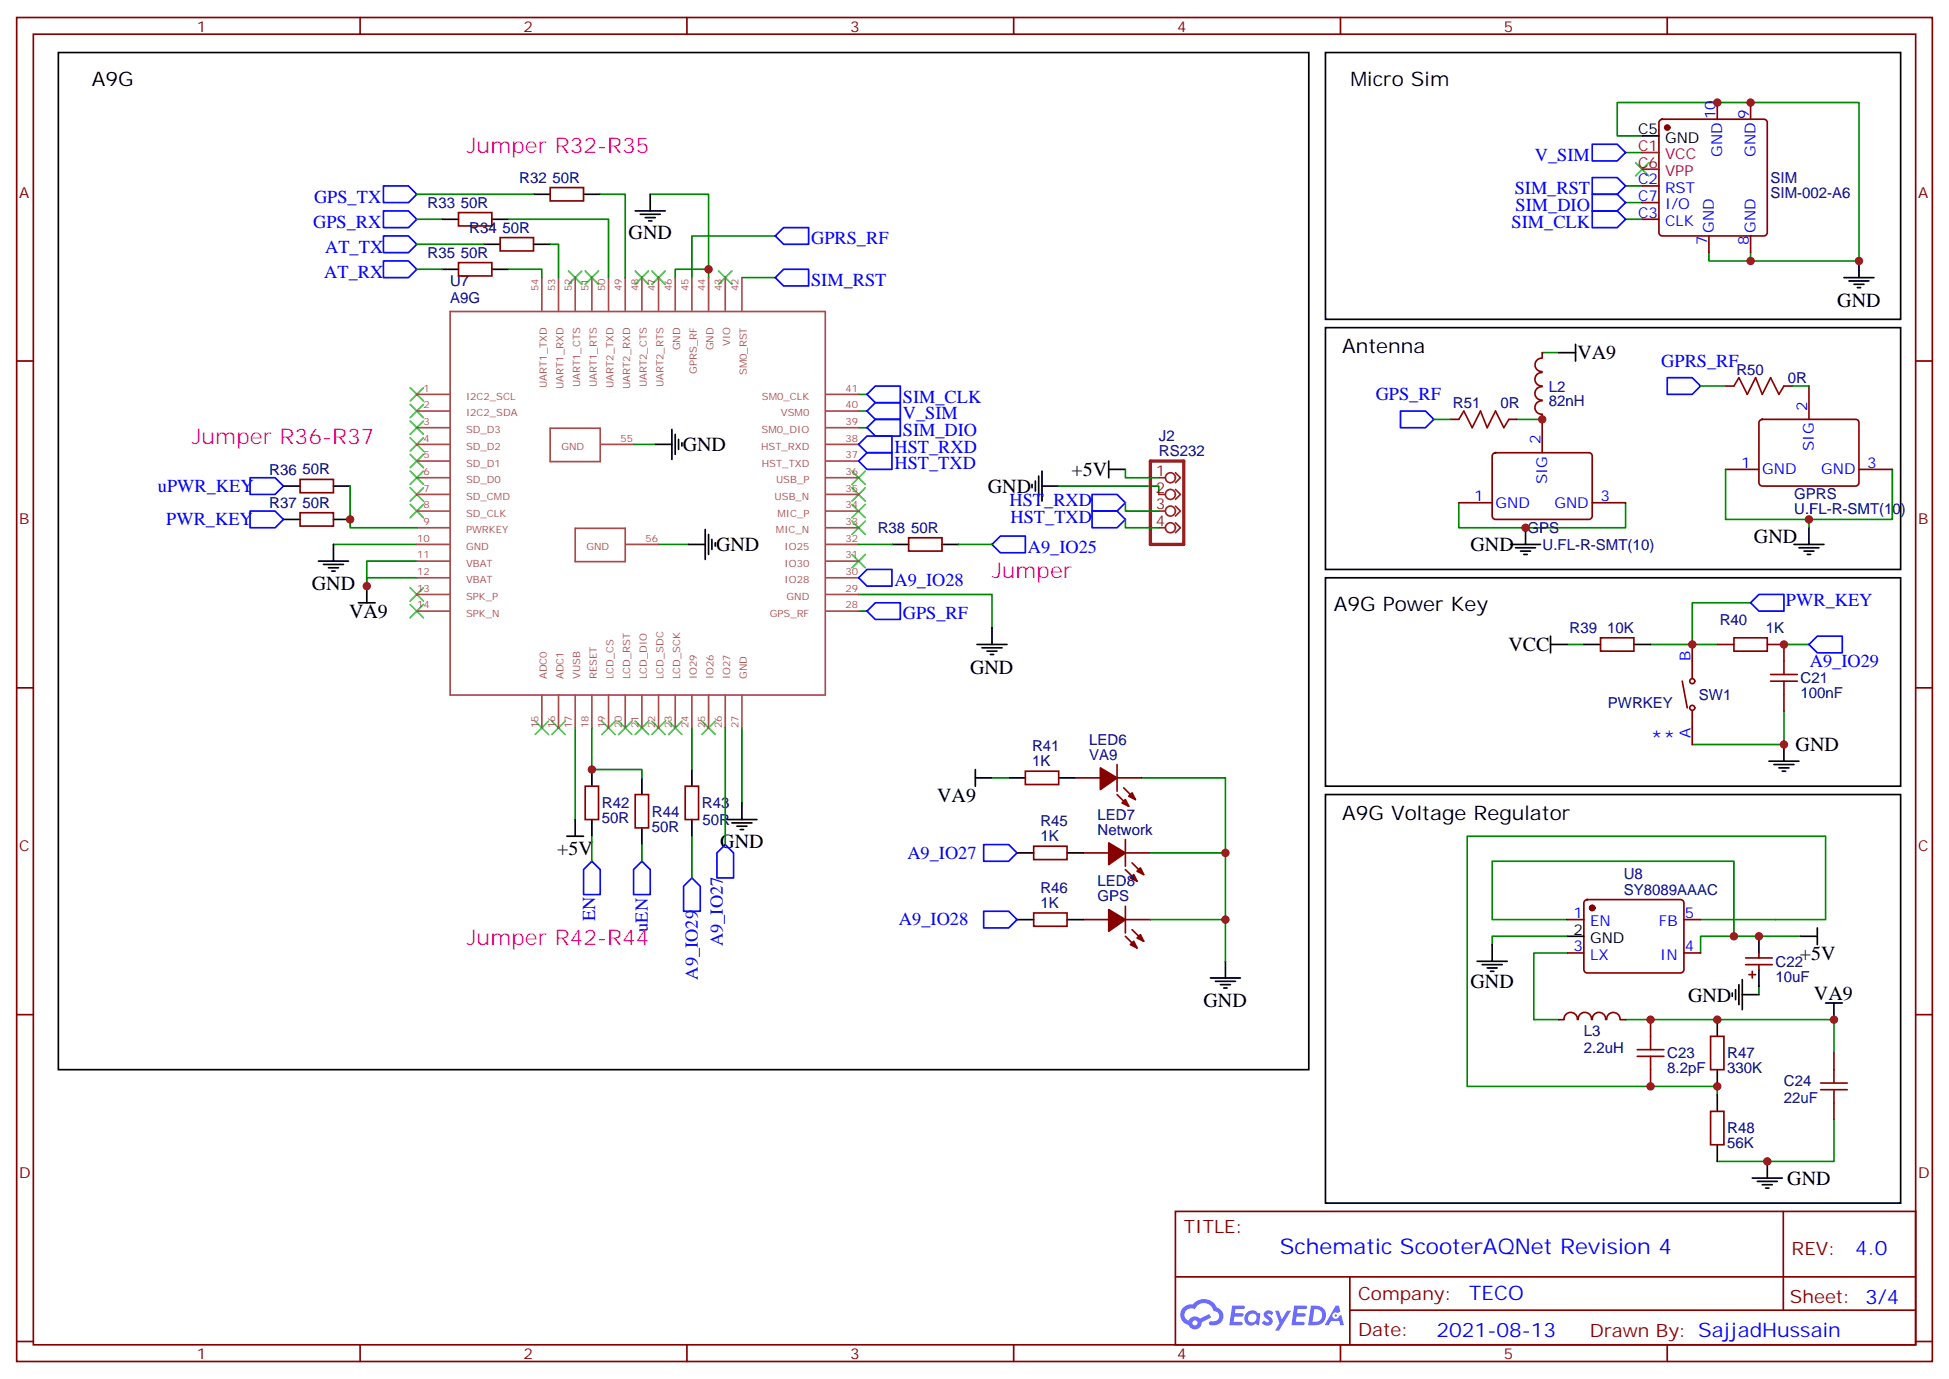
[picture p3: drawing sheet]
<svg xmlns="http://www.w3.org/2000/svg" width="412mm" height="292mm" viewBox="0 0 412 292" stroke-linecap="round" stroke-linejoin="round" font-family="sans-serif">
<g fill="none" stroke="#870000" stroke-width=".35">
<path d="M3.5 3.7h405.4v284.3h-405.4zM7.1 7.2h398.2v277.3h-398.2zM76.2 3.7v3.5M145.3 3.7v3.5M214.5 3.7v3.5M283.6 3.7v3.5M352.8 3.7v3.5M3.5 76.4h3.6M405.3 76.4h3.6M3.5 145.5h3.6M405.3 145.5h3.6M3.5 214.7h3.6"/>
<path d="M405.3 214.7h3.6M248.7 256.3h156.6v28.2h-156.6zM377.3 256.3v20.9M248.7 270.1h156.5M285.6 277.2h119.6M285.6 270.1v14.2M3.5 283.8h3.6M76.2 284.5v3.5M145.3 284.5v3.5M214.5 284.5v3.5M283.6 284.5v3.5M352.8 284.5v3.5"/>
<path d="M405.3 283.8h3.6"/>
</g>
<g fill="#5487ff">
<path d="M267.7 277.5a1.22 1.22 0 0 1 1.7 .2l-.4 .6a.47 .47 0 0 0-.3-.4 .47 .47 0 0 0-.5 .2v.1a1.55 1.55 0 0 1 1.1 1.5 1.34 1.34 0 0 1-2.3 .2l.5-.6 .7 .5a.29 .29 0 0 0 .3-.3 .29 .29 0 0 0-.2-.3 1.04 1.04 0 0 1-.6-1.7z"/>
<path d="M260.7 276.2h2.1a.43 .43 0 0 1 .5 .1 .43 .43 0 0 1 .1 .5l-.3 .2h-1.7l-.1 .8h1.5a.37 .37 0 0 1 .3 .4 .37 .37 0 0 1-.3 .4h-1.6l-.2 1.1h1.3a.43 .43 0 0 1 .5 0 .43 .43 0 0 1 .1 .5l-.3 .2h-2.5z"/>
<path d="M273.8 276.2h2.2a.43 .43 0 0 1 .4 .1 .43 .43 0 0 1 .1 .5l-.3 .2h-1.6l-.2 .8h1.6a.37 .37 0 0 1 .3 .4 .37 .37 0 0 1-.4 .4l-1.6-.1-.1 1.1h1.3a.43 .43 0 0 1 .4 .1 .43 .43 0 0 1 .1 .5l-.3 .2h-2.4z"/>
<path d="M282.6 276.2h.7l.3 1.3-.6 .3a.69 .69 0 0 0-1 .3 .69 .69 0 0 0 .4 .9 .69 .69 0 0 0 .9-.6l.5-.2 .6 2.2h-.8l-.2-.9h-1.8l-.5 .9h-.8z"/>
<path d="M269.8 277.3h.8l.6 1.8 1.1-1.8h.9l-2.6 4.2h-.8l.9-1.5z"/>
<path d="M277.4 276.2l-.6 4.2h1.3a2.11 2.11 0 0 0 2.5-2.1 2.11 2.11 0 0 0-2.5-2.1zM278.1 277a1.39 1.39 0 0 1 1.7 1.4 1.39 1.39 0 0 1-1.8 1.2h-.3z"/>
<path d="M263.7 277.8a1.47 1.47 0 0 0-.1 2.1 1.47 1.47 0 0 0 2.1 .1l.7 .4 .3-2.3-.2-.3h-.4a1.49 1.49 0 0 0-2.4 0zM264.4 278.2a.92 .92 0 0 1 1.5 .5 .92 .92 0 0 1-1.3 1.1 .9 .9 0 0 1-.2-1.6z"/>
<path d="M250.4 276.6a2.18 2.18 0 0 0 1.1 3.7 1.44 1.44 0 0 0 1.6 .9 1.44 1.44 0 0 0 1.2-1.4l2-1.1-.5-.7-1.9 1a1.47 1.47 0 0 0-2.4 .4 1.39 1.39 0 0 1-.7-1.9 1.39 1.39 0 0 1 2-.5 2.08 2.08 0 0 1 2.2-1.3 2.08 2.08 0 0 1 1.8 1.7 1.07 1.07 0 0 1 1.2 1 1.07 1.07 0 0 1-1 1.1h-.7a.43 .43 0 0 0-.5 .4 .43 .43 0 0 0 .4 .5 2 2 0 0 0 2.4-1 2 2 0 0 0-.7-2.6l-.4-.2a2.98 2.98 0 0 0-5.1-.6l-1.1 .1zM252.3 279.9a.55 .55 0 0 1 1.1 0 .55 .55 0 0 1-1.1 0z"/>
<circle cx="282.6" cy="278.3" r=".26"/>
</g>
<g fill="none" stroke="#008700" stroke-width=".35">
<path d="M344 39.3h3.5M344 32.3h3.5M347.5 28.8h-5.3v-7.1h51.1v33.5h-31.7v-1.8M88.2 46.4h5.3M88.2 41.1h24.7M88.2 51.7h14.1M88.2 57h5.3M107.6 46.4h21.2v12.3M107.6 57h7.1v1.7M116.4 51.7h1.8v7M127 41.1h5.3v17.6M137.6 41.1h12.3v17.6"/>
<path d="M149.9 57h-7v1.7M157 58.7h7M164 49.9h-17.6v8.8M344 46.4h3.5M344 42.9h3.5M370.4 53.4v1.8M326.3 74.6h3.5M134.1 94h4.5M181.7 90.5h1.7M181.7 87h1.7M181.7 83.4h1.7M238.1 99.3v1.8h7.1"/>
<path d="M303.4 88.7h3.5M321 88.7h5.3M359.8 81.7h5.3M365.1 99.3v10.6h17.7v1.8M379.2 81.7h3.6M400.4 99.3v10.6h-17.6M70.6 115.2h17.6M74.1 102.8v8.9h14.1M88.2 118.7h-10.6v5.3v-1.8h10.6M139.3 115.2h6.4M181.7 115.2h7M202.8 115.2h7.1"/>
<path d="M224 102.8h21.2v1.8M238.1 106.4v1.7h7.1M238.1 109.9v1.8h7.1M308.7 106.4v5.3h35.3v-5.3M181.7 125.8h28.2v7M181.7 129.3h1.7M331.6 136.3h3.5M349.2 136.3h14.2M370.4 127.5h-12.3v8.8M377.5 136.3h5.3M121.7 154v19.4M125.2 154v8.8h10.6v1.8"/>
<path d="M146.4 154v8.8M153.5 154v24.7M157 154v15.9M377.5 150.5v7h-19.4M125.2 176.9v5.3M135.8 178.7v3.5M146.4 176.9v8.8M209.9 164.6h3.5M241.7 164.6h17.6v38.8M243.4 194.6h15.9M243.4 180.4h15.9M331.6 198.1h-15.9v1.7"/>
<path d="M331.6 194.6h-15.9v-12.4h51.2v15.9M359.8 194.6h26.5v-17.7h-75.9v52.9h53v1.8M381 198.1h-21.2v3.5M331.6 201.6h-7v14.1h5.2M344 215.7h44.1v7.1M372.2 208.7v1.7M388.1 236.9v8.8h-24.7"/>
</g>
<g fill="none" stroke="#870000" stroke-width=".35">
<path d="M116.4 39.7h7.1v2.8h-7.1zM347.5 39.3h3.5M351.2 25.4l.5-.2h21.5a.71 .71 0 0 1 .7 .7v23.3a.76 .76 0 0 1-.7 .7h-21.5a.76 .76 0 0 1-.7-.7v-23.3zM363.4 21.7v3.5M370.4 21.7v3.5M97 45h7.1v2.8h-7.1zM97 55.6h7.1v2.8h-7.1zM105.8 50.3h7.1v2.8h-7.1zM347.5 42.9h3.5M347.5 46.4h3.5M361.6 49.9v3.5M370.4 49.9v3.5"/>
<path d="M326.3 78.8a1.41 1.41 0 0 0-1.5 1.4 1.41 1.41 0 0 0 1.5 1.4M326.3 75.8a1.41 1.41 0 0 0-1.5 1.4 1.41 1.41 0 0 0 1.5 1.4M326.3 74.6v1.1M306.9 88.7h1.8M316 96l.4-.2h19.8a.71 .71 0 0 1 .7 .7v12.7a.76 .76 0 0 1-.7 .7h-19.8a.76 .76 0 0 1-.7-.7v-12.7zM319.3 88.7h1.7M326.3 81.8a1.41 1.41 0 0 0-1.5 1.4 1.41 1.41 0 0 0 1.5 1.4M326.3 84.8a1.41 1.41 0 0 0-1.5 1.4 1.41 1.41 0 0 0 1.5 1.4M326.3 87.7v8.1M365.1 99.3h7.1M365.1 81.7h1.8M372.4 88.9l.5-.2h19.7a.71 .71 0 0 1 .7 .7v12.7a.76 .76 0 0 1-.7 .7h-19.7a.76 .76 0 0 1-.7-.7v-12.7z"/>
<path d="M377.5 81.7h1.7M382.8 81.7v7M393.3 99.3h7.1M63.5 101.4h7.1v2.8h-7.1zM63.5 108.5h7.1v2.8h-7.1zM192.3 113.8h7v2.8h-7zM308.7 106.4h7M336.9 106.4h7.1M338.7 134.9h7v2.9h-7zM358.1 136.3v7.1M363.4 136.3h3.5M373.9 136.3h3.6v3.6"/>
<path d="M356 144.1l1 5.7M358.1 150.5v7M377.5 146.9v3.6M123.8 166.3h2.8v7.1h-2.8zM134.4 168.1h2.8v7.1h-2.8zM145 166.3h2.8v7.1h-2.8zM217 163.2h7v2.8h-7zM218.7 179h7.1v2.9h-7.1zM227.5 164.6h5.3M236.4 164.6h5.3M236.4 168.1l2.4 2.5M236.4 161.7v5.7"/>
<path d="M237.8 166.7l2.4 2.5M238.1 177.6v5.7M218.7 193.1h7.1v2.9h-7.1zM229.3 194.6h5.3M229.3 180.4h5.3M238.1 194.6h5.3M238.1 180.4h5.3M238.1 184l2.5 2.4M238.1 191.7v5.7M238.1 198.1l2.5 2.5M239.5 182.6l2.5 2.4M239.5 196.7l2.5 2.4"/>
<path d="M331.6 194.6h3.5M335.4 190.5l.4-.2h19.8a.71 .71 0 0 1 .7 .7v14.1a.76 .76 0 0 1-.7 .7h-19.8a.76 .76 0 0 1-.7-.7v-14.1zM356.3 194.6h3.5M329.8 215.7h1.1M330.9 215.7a1.41 1.41 0 0 1 1.5-1.5 1.41 1.41 0 0 1 1.4 1.5M331.6 201.6h3.5M333.9 215.7a1.41 1.41 0 0 1 1.4-1.5 1.41 1.41 0 0 1 1.4 1.5M336.9 215.7a1.41 1.41 0 0 1 1.4-1.5 1.41 1.41 0 0 1 1.4 1.5M340 215.7a1.41 1.41 0 0 1 1.4-1.5 1.41 1.41 0 0 1 1.4 1.5M342.9 215.7h1.1M349.2 215.7v3.6M356.3 201.6h3.5"/>
<path d="M361.9 219.3h2.9v7h-2.9zM369.4 204.1h5.6M369.4 202.7h5.6M370.1 206.2h1.4M370.8 205.5v1.4M372.2 201.6v1.1M372.2 204.1v1M349.2 226.3v3.5M361.9 235.1h2.9v7.1h-2.9zM388.1 222.8v3.5M388.1 233.4v3.5"/>
<circle cx="358.1" cy="144.1" r=".53"/>
<circle cx="358.1" cy="149.8" r=".53"/>
</g>
<g fill="none" stroke="#a10000" stroke-width=".35">
<path d="M308.7 88.7l1-1.7 1.8 3.5 1.8-3.5 1.4 3.5 1.7-3.5 1.8 3.5 1.1-1.8M366.9 81.7l1-1.8 1.8 3.5 1.8-3.5 1.4 3.5 1.7-3.5 1.8 3.5 1.1-1.7M366.9 134.9h7v2.9h-7zM377.5 139.9v2.8M374.6 144.1h5.7M374.6 142.7h5.7M377.5 144.1v2.8M349.2 219.3v2.8M346.4 222.1h5.7M346.4 223.5h5.7M349.2 223.5v2.8M385.2 230.5h5.7"/>
<path d="M385.2 229.1h5.7M388.1 226.3v2.8M388.1 230.5v2.9"/>
</g>
<g fill="none" stroke="#000" stroke-width=".35">
<path d="M12.3 11.1h264.6v215.2h-264.6zM280.5 11.1h121.7v56.5h-121.7zM347.5 28.8h3.5M93.5 46.4h3.5M93.5 57h3.5M102.3 51.7h3.5M104.1 46.4h3.5M104.1 57h3.5M112.9 41.1h3.5M112.9 51.7h3.5M123.5 41.1h3.5M134.4 44.6h6.4"/>
<path d="M135.5 45.3h4.2M136.5 46h2.1M137.2 46.7h.7M137.6 41.1v3.5M390.2 58.7h6.3M391.2 59.4h4.3M393.3 55.2v3.5M280.5 69.3h121.7v51.2h-121.7zM329.8 74.6h3.6M333.4 72.8v3.6M392.3 60.1h2.1M393 60.9h.7"/>
<path d="M138.6 94h3.6M142.2 90.8v6.4M142.9 91.9v4.2M143.6 93v2.1M144.3 93.7v.7M220.5 99.7v6.3M234.6 99.3h3.5M234.6 97.5v3.6M60 102.8h3.5M60 109.9h3.5M67.4 118.7h6.3M68.4 119.4h4.3"/>
<path d="M70.6 115.2v3.5M70.6 102.8h3.5M70.6 109.9h3.5M145.7 115.2h3.5M149.2 112v6.4M149.9 113.1v4.2M150.6 114.1v2.1M151.3 114.8v.7M188.7 115.2h3.6M199.3 115.2h3.5M218.4 102.5v.7M219.1 101.8v2.1"/>
<path d="M219.8 100.7v4.3M220.5 102.8h3.5M319.6 115.2h6.4M320.7 115.9h4.2M321.7 116.6h2.1M322.4 117.3h.7M322.8 111.7v3.5M379.6 115.2h6.3M380.6 115.9h4.3M381.7 116.6h2.1M382.4 117.3h.7M382.8 111.7v3.5"/>
<path d="M69.5 120.1h2.1M70.2 120.8h.7M75.8 127.5h3.6M77.6 124v3.5M206.7 136.3h6.4M207.8 137.1h4.2M208.8 137.8h2.2M209.5 138.5h.8M209.9 132.8v3.5M280.5 122.2h121.7v44.1h-121.7zM328.1 136.3h3.5M328.1 134.6v3.5"/>
<path d="M335.1 136.3h3.6M345.7 136.3h3.5M377.5 157.5v3.5M119.9 176.9h3.6M121.7 173.4v3.5M125.2 162.8v3.5M125.2 173.4v3.5M135.8 164.6v3.5M135.8 175.2v3.5M146.4 162.8v3.5M146.4 173.4v3.5M153.8 173.4h6.4"/>
<path d="M154.9 174.1h4.2M155.9 174.8h2.1M156.6 175.5h.7M157 169.9v3.5M206.4 164.6h3.5M206.4 162.8v3.5M213.4 164.6h3.6M224 164.6h3.5M280.5 168.1h121.7v86.4h-121.7zM374.3 161h6.3M375.4 161.7h4.2M376.4 162.5h2.1"/>
<path d="M377.1 163.2h.7M215.2 180.4h3.5M215.2 194.6h3.5M225.8 180.4h3.5M225.8 194.6h3.5M315.7 199.8v3.6M331.6 198.1h3.5M372.2 198.1v3.5M381 198.1h3.5M384.5 196.3v3.5M256.1 206.9h6.4M257.2 207.6h4.2"/>
<path d="M258.2 208.3h2.1M258.9 209h.7M259.3 203.4v3.5M312.6 203.4h6.3M313.6 204.1h4.3M314.7 204.8h2.1M315.4 205.5h.7M363.4 215.7v3.6M366.5 210.1v.7M367.2 209.4v2.1M367.9 208.3v4.2M368.7 210.4h3.5"/>
<path d="M368.7 207.3v6.3M372.2 205.1v3.6M386.3 212.2h3.5M388.1 212.2v3.5M363.4 226.3v3.5M363.4 231.6v3.5M363.4 242.2v3.5M370.8 249.2h6.3M371.8 249.9h4.3M372.9 250.6h2.1M373.6 251.4h.7M373.9 245.7v3.5"/>
</g>
<g fill="none" stroke="#00f" stroke-width=".35">
<path d="M81.1 39.3h5.3l1.8 1.8-1.8 1.8h-5.3zM336.9 37.6h5.3l1.8 1.7-1.8 1.8h-5.3zM336.9 30.5h5.3l1.8 1.8-1.8 1.7h-5.3zM81.1 44.6h5.3l1.8 1.8-1.8 1.8h-5.3zM81.1 55.2h5.3l1.8 1.8-1.8 1.7h-5.3zM81.1 49.9h5.3l1.8 1.8-1.8 1.7h-5.3zM165.8 48.2h5.3v3.5h-5.3l-1.8-1.8zM165.8 57h5.3v3.5h-5.3l-1.8-1.8zM336.9 44.6h5.3l1.8 1.8-1.8 1.8h-5.3zM336.9 41.1h5.3l1.8 1.8-1.8 1.7h-5.3zM352.8 79.9h5.3l1.7 1.8-1.7 1.7h-5.3zM183.4 92.3h5.3v3.5h-5.3l-1.7-1.8z"/>
<path d="M183.4 95.8h5.3v3.5h-5.3l-1.7-1.8zM185.2 88.7h5.3v3.6h-5.3l-1.8-1.8zM185.2 85.2h5.3v3.5h-5.3l-1.8-1.7zM185.2 81.7h5.3v3.5h-5.3l-1.8-1.8zM296.3 87h5.3l1.8 1.7-1.8 1.8h-5.3zM52.9 101.1h5.3l1.8 1.7-1.8 1.8h-5.3zM52.9 108.1h5.3l1.8 1.8-1.8 1.8h-5.3zM211.7 113.4h5.3v3.5h-5.3l-1.8-1.7zM231.1 104.6h5.3l1.7 1.8-1.7 1.7h-5.3zM231.1 108.1h5.3l1.7 1.8-1.7 1.8h-5.3zM183.4 120.5h5.3v3.5h-5.3l-1.7-1.8zM185.2 127.5h5.3v3.6h-5.3l-1.8-1.8z"/>
<path d="M370.4 127.5l1.8-1.7h5.3v3.5h-5.3zM384.5 134.6h5.3v3.5h-5.3l-1.7-1.8zM208.1 178.7h5.3l1.8 1.7-1.8 1.8h-5.3zM123.5 184l1.7-1.8 1.8 1.8v5.3h-3.5zM134.1 184l1.7-1.8 1.8 1.8v5.3h-3.5zM144.6 187.5l1.8-1.8 1.8 1.8v5.3h-3.6zM151.7 180.4l1.8-1.7 1.7 1.7v5.3h-3.5zM208.1 192.8h5.3l1.8 1.8-1.8 1.7h-5.3z"/>
</g>
<g fill="none" stroke="#3c3" stroke-width=".35">
<path d="M346.1 34.4l2.8 2.8M348.9 34.4l-2.8 2.8M120.3 57.3l2.8 2.8M123.1 57.3l-2.8 2.8M123.8 57.3l2.8 2.8M126.6 57.3l-2.8 2.8M134.4 57.3l2.8 2.8M137.2 57.3l-2.8 2.8M137.9 57.3l2.9 2.8M140.8 57.3l-2.9 2.8M152 57.3l2.9 2.8M154.9 57.3l-2.9 2.8"/>
<path d="M86.8 96.1l2.8 2.9M86.8 99.7l2.8 2.8M86.8 92.6l2.8 2.8M86.8 89.1l2.8 2.8M86.8 85.5l2.8 2.9M86.8 82l2.8 2.8M89.6 96.1l-2.8 2.9M89.6 99.7l-2.8 2.8M89.6 92.6l-2.8 2.8M89.6 89.1l-2.8 2.8M89.6 85.5l-2.8 2.9M89.6 82l-2.8 2.8"/>
<path d="M180.3 99.7l2.8 2.8M183.1 99.7l-2.8 2.8M86.8 106.7l2.8 2.8M86.8 103.2l2.8 2.8M89.6 106.7l-2.8 2.8M89.6 103.2l-2.8 2.8M180.3 103.2l2.8 2.8M180.3 106.7l2.8 2.8M180.3 110.2l2.8 2.9M180.3 117.3l2.8 2.8M183.1 103.2l-2.8 2.8M183.1 106.7l-2.8 2.8"/>
<path d="M183.1 110.2l-2.8 2.9M183.1 117.3l-2.8 2.8M86.8 127.9l2.8 2.8M86.8 124.4l2.8 2.8M89.6 127.9l-2.8 2.8M89.6 124.4l-2.8 2.8M113.2 152.6l2.9 2.8M116.1 152.6l-2.9 2.8M116.8 152.6l2.8 2.8M119.6 152.6l-2.8 2.8M127.4 152.6l2.8 2.8M130.2 152.6l-2.8 2.8"/>
<path d="M130.9 152.6l2.8 2.8M133.7 152.6l-2.8 2.8M134.4 152.6l2.8 2.8M137.2 152.6l-2.8 2.8M137.9 152.6l2.9 2.8M140.8 152.6l-2.9 2.8M141.5 152.6l2.8 2.8M144.3 152.6l-2.8 2.8M148.5 152.6l2.8 2.8M151.3 152.6l-2.8 2.8"/>
</g>
<g fill="#870000" stroke="#870000" stroke-width=".35">
<path d="M240.6 184.3l.7-.7 .7 1.4z"/>
<path d="M239.9 185l.7 1.4-1.4-.7z"/>
<path d="M234.6 178.3l3.5 2.1-3.5 2.5z"/>
<path d="M238.8 168.5l.7-.8 .7 1.5z"/>
<path d="M237.4 169.9l.7-.7 .7 1.4z"/>
<path d="M232.8 162.5l3.6 2.1-3.6 2.4z"/>
<path d="M240.6 198.4l.7-.7 .7 1.4z"/>
<path d="M239.2 199.8l.7-.7 .7 1.5z"/>
<path d="M234.6 192.4l3.5 2.2-3.5 2.4z"/>
<circle cx="336.9" cy="192.1" r=".53"/>
<circle cx="352.8" cy="27" r=".53"/>
</g>
<path d="M347.5 32.3h3.5M347.5 35.8h3.5" fill="none" stroke="#f00" stroke-width=".35"/>
<g fill="none" stroke="#a64a4a" stroke-width=".35">
<path d="M114.7 58.7v7M118.2 58.7v7M121.7 58.7v7M125.2 58.7v7M128.8 58.7v7M132.3 58.7v7M135.8 58.7v7M139.3 58.7v7M142.9 58.7v7M146.4 58.7v7M149.9 58.7v7M153.5 58.7v7"/>
<path d="M157 58.7v7M95.2 65.9h79.4v81.1h-79.4zM88.2 94h6.9M88.2 97.5h6.9M88.2 83.4h6.9M88.2 87h6.9M88.2 90.5h6.9M116.4 90.6h10.6v7.1h-10.6zM127.1 94h7M174.7 94h7M174.7 97.5h7M174.7 83.4h7"/>
<path d="M174.7 87h7M174.7 90.5h7M88.2 115.2h6.9M88.2 118.7h6.9M88.2 111.7h6.9M88.2 108.1h6.9M88.2 104.6h6.9M88.2 101.1h6.9M121.7 111.8h10.6v7h-10.6zM132.4 115.2h6.9M174.7 115.2h7M174.7 118.7h7"/>
<path d="M174.7 111.7h7M174.7 108.1h7M174.7 104.6h7M174.7 101.1h7M88.2 125.8h6.9M88.2 129.3h6.9M88.2 122.2h6.9M174.7 125.8h7M174.7 129.3h7M174.7 122.2h7M114.7 147v7M118.2 147v7"/>
<path d="M121.7 147v7M125.2 147v7M128.8 147v7M132.3 147v7M135.8 147v7M139.3 147v7M142.9 147v7M146.4 147v7M149.9 147v7M153.5 147v7M157 147v7"/>
</g>
<path d="M243.4 97.5h7.1v17.7h-7.1z" fill="none" stroke="#8c2424" stroke-width=".71"/>
<g fill="none" stroke="#8c2424" stroke-width=".35">
<path d="M245.2 101.1h1.4M245.2 104.6h1.4M245.2 108.1h1.4M245.2 111.7h1.4M248.7 100l1.1 1.1-1.1 1M248.7 103.5l1.1 1.1-1.1 1.1M248.7 107.1l1.1 1-1.1 1.1M248.7 110.6l1.1 1.1-1.1 1"/>
<circle cx="247.6" cy="111.7" r="1.06"/>
<circle cx="247.6" cy="108.1" r="1.06"/>
<circle cx="247.6" cy="104.6" r="1.06"/>
<circle cx="247.6" cy="101.1" r="1.06"/>
</g>
<g fill="#c00">
<circle cx="382.8" cy="109.9" r=".88"/>
<circle cx="322.8" cy="111.7" r=".88"/>
<circle cx="326.3" cy="88.7" r=".88"/>
<circle cx="377.5" cy="136.3" r=".88"/>
<circle cx="366.9" cy="198.1" r=".88"/>
<circle cx="388.1" cy="215.7" r=".88"/>
<circle cx="363.4" cy="229.8" r=".88"/>
<circle cx="370.4" cy="55.2" r=".88"/>
<circle cx="363.4" cy="21.7" r=".88"/>
<circle cx="370.4" cy="21.7" r=".88"/>
<circle cx="393.3" cy="55.2" r=".88"/>
<circle cx="358.1" cy="136.3" r=".88"/>
<circle cx="349.3" cy="215.7" r=".88"/>
<circle cx="363.4" cy="215.7" r=".88"/>
<circle cx="349.3" cy="229.8" r=".88"/>
<circle cx="372.2" cy="198.1" r=".88"/>
<circle cx="373.9" cy="245.7" r=".88"/>
<circle cx="377.5" cy="157.5" r=".88"/>
<circle cx="149.9" cy="57" r=".88"/>
<circle cx="125.2" cy="162.8" r=".88"/>
<circle cx="74.1" cy="109.9" r=".88"/>
<circle cx="77.6" cy="124" r=".88"/>
<circle cx="259.3" cy="194.6" r=".88"/>
<circle cx="259.3" cy="180.4" r=".88"/>
</g>
<g font-size="4.6" fill="#f0f">
<text x="98.8" y="32.3">Jumper R32-R35</text>
<text x="40.6" y="94">Jumper R36-R37</text>
<text x="209.9" y="122.2">Jumper</text>
<text x="98.8" y="199.8">Jumper R42-R44</text>
</g>
<text font-size="4.6" fill="#00f" x="270.8" y="265.3">Schematic ScooterAQNet Revision 4</text>
<g font-size="4.2">
<text x="19.4" y="18.2">A9G</text>
<text x="285.8" y="18.2">Micro Sim</text>
<text x="133" y="50.6">GND</text>
<text x="388.8" y="64.9">GND</text>
<text x="284" y="74.6">Antenna</text>
<text x="333.8" y="76">VA9</text>
<text x="144.5" y="95.4">GND</text>
<text x="226.7" y="100.7">+5V</text>
<text x="209" y="104.2">GND</text>
<text x="151.5" y="116.6">GND</text>
<text x="311.1" y="116.6">GND</text>
<text x="371.1" y="114.8">GND</text>
<text x="66" y="124.8">GND</text>
<text x="73.9" y="130.7">VA9</text>
<text x="282.2" y="129.3">A9G Power Key</text>
<text x="319.2" y="137.8">VCC</text>
<text x="205.3" y="142.5">GND</text>
<text x="379.9" y="158.9">GND</text>
<text x="198.3" y="169.6">VA9</text>
<text x="284" y="173.4">A9G Voltage Regulator</text>
<text x="152.4" y="179.4">GND</text>
<text x="117.9" y="180.8">+5V</text>
<text x="380.9" y="203">+5V</text>
<text x="311.1" y="209">GND</text>
<text x="254.6" y="213.1">GND</text>
<text x="357.2" y="211.9">GND</text>
<text x="383.8" y="211.5">VA9</text>
<text x="378.2" y="250.6">GND</text>
</g>
<g font-size="4.2" fill="#00f">
<text x="349.2" y="157.5">**</text>
<text x="392.5" y="265.6">4.0</text>
<text x="310.9" y="275.1">TECO</text>
<text x="304" y="282.9">2021-08-13</text>
</g>
<g font-size="3.9" fill="#00f">
<text x="324.8" y="34">V_SIM</text>
<text x="320.5" y="41.1">SIM_RST</text>
<text x="66.4" y="42.9">GPS_TX</text>
<text x="320.7" y="44.6">SIM_DIO</text>
<text x="66.3" y="48.2">GPS_RX</text>
<text x="68.8" y="53.4">AT_TX</text>
<text x="171.6" y="51.7">GPRS_RF</text>
<text x="319.8" y="48.2">SIM_CLK</text>
<text x="68.6" y="58.7">AT_RX</text>
<text x="171.6" y="60.5">SIM_RST</text>
<text x="351.5" y="77.6">GPRS_RF</text>
<text x="191" y="88.7">V_SIM</text>
<text x="191" y="85.2">SIM_CLK</text>
<text x="291.1" y="84.7">GPS_RF</text>
<text x="189.3" y="95.8">HST_RXD</text>
<text x="191" y="92.3">SIM_DIO</text>
<text x="189.3" y="99.3">HST_TXD</text>
<text x="33.4" y="104.1">uPWR_KEY</text>
<text x="213.6" y="107.1">HST_RXD</text>
<text x="35.2" y="111.1">PWR_KEY</text>
<text x="213.8" y="110.6">HST_TXD</text>
<text x="217.5" y="116.9">A9_IO25</text>
<text x="189.3" y="124">A9_IO28</text>
<text x="191" y="131.1">GPS_RF</text>
<text x="377.9" y="128.2">PWR_KEY</text>
<text x="383" y="141.1">A9_IO29</text>
<text x="192" y="181.7">A9_IO27</text>
<text x="125.9" y="194.9" transform="rotate(-90 125.9 194.9)">EN</text>
<text x="137.1" y="197.1" transform="rotate(-90 137.1 197.1)">uEN</text>
<text x="190.2" y="195.8">A9_IO28</text>
<text x="152.9" y="200.2" transform="rotate(-90 152.9 200.2)">A9_IO27</text>
<text x="147.6" y="207.2" transform="rotate(-90 147.6 207.2)">A9_IO29</text>
</g>
<g font-size="3.9" fill="#800">
<text x="250.5" y="260.9">TITLE:</text>
<text x="379.1" y="265.6">REV:</text>
<text x="287.4" y="275.1">Company:</text>
<text x="378.7" y="275.7">Sheet: 3/4</text>
<text x="287.4" y="282.8">Date:</text>
<text x="336.4" y="282.8">Drawn By: SajjadHussain</text>
</g>
<g font-size="3.2" fill="#800">
<text x="41.6" y="6.7">1</text>
<text x="110.8" y="6.7">2</text>
<text x="179.9" y="6.7">3</text>
<text x="249.1" y="6.7">4</text>
<text x="318.2" y="6.7">5</text>
<text x="4.1" y="41.8">A</text>
<text x="405.9" y="41.8">A</text>
<text x="4.1" y="110.9">B</text>
<text x="405.9" y="110.9">B</text>
<text x="4.1" y="180.1">C</text>
<text x="405.9" y="180.1">C</text>
<text x="4.1" y="249.2">D</text>
<text x="405.9" y="249.2">D</text>
<text x="41.6" y="287.5">1</text>
<text x="110.8" y="287.5">2</text>
<text x="179.9" y="287.5">3</text>
<text x="249.1" y="287.5">4</text>
<text x="318.2" y="287.5">5</text>
</g>
<g font-size="3.2">
<text x="346.6" y="28.4">C5</text>
<text x="352.3" y="30.2">GND</text>
<text x="332.9" y="197.7">2</text>
<text x="336.4" y="199.5">GND</text>
</g>
<g font-size="3.2" fill="#00f">
<text x="363" y="25.2" transform="rotate(-90 363 25.2)">10</text>
<text x="370.1" y="25.2" transform="rotate(-90 370.1 25.2)">9</text>
<text x="364.4" y="33.2" transform="rotate(-90 364.4 33.2)">GND</text>
<text x="371.5" y="33.2" transform="rotate(-90 371.5 33.2)">GND</text>
<text x="346.6" y="39">C2</text>
<text x="352.3" y="40.7">RST</text>
<text x="346.6" y="42.5">C7</text>
<text x="346.6" y="46">C3</text>
<text x="352.3" y="44.3">I/O</text>
<text x="352.3" y="47.8">CLK</text>
<text x="361.2" y="51.9" transform="rotate(-90 361.2 51.9)">7</text>
<text x="362.7" y="49.2" transform="rotate(-90 362.7 49.2)">GND</text>
<text x="370.1" y="51.9" transform="rotate(-90 370.1 51.9)">8</text>
<text x="371.5" y="49.2" transform="rotate(-90 371.5 49.2)">GND</text>
<text x="382.4" y="87" transform="rotate(-90 382.4 87)">2</text>
<text x="326" y="94" transform="rotate(-90 326 94)">2</text>
<text x="383.8" y="95.4" transform="rotate(-90 383.8 95.4)">SIG</text>
<text x="368.4" y="99">1</text>
<text x="372.9" y="100.4">GND</text>
<text x="385.4" y="100.4">GND</text>
<text x="395.1" y="99">3</text>
<text x="312" y="106">1</text>
<text x="316.4" y="107.4">GND</text>
<text x="327.4" y="102.4" transform="rotate(-90 327.4 102.4)">SIG</text>
<text x="328.9" y="107.4">GND</text>
<text x="338.7" y="106">3</text>
<text x="357.7" y="139.9" transform="rotate(-90 357.7 139.9)">B</text>
<text x="357.7" y="156.2" transform="rotate(-90 357.7 156.2)">A</text>
<text x="332.9" y="194.2">1</text>
<text x="336.4" y="196">EN</text>
<text x="351" y="196">FB</text>
<text x="356.5" y="194.2">5</text>
<text x="332.9" y="201.3">3</text>
<text x="336.4" y="203">LX</text>
<text x="351.3" y="203">IN</text>
<text x="356.5" y="201.3">4</text>
</g>
<g font-size="3.2" fill="#f00">
<text x="346.6" y="31.9">C1</text>
<text x="346.6" y="35.5">C6</text>
<text x="352.3" y="33.7">VCC</text>
<text x="352.3" y="37.2">VPP</text>
</g>
<g font-size="3.2" fill="#000080">
<text x="109.9" y="38.7">R32</text>
<text x="116.9" y="38.6">50R</text>
<text x="374.6" y="41.9">SIM-002-A6</text>
<text x="374.6" y="38.6">SIM</text>
<text x="90.5" y="44">R33</text>
<text x="97.5" y="43.9">50R</text>
<text x="99.3" y="49.3">R34</text>
<text x="106.3" y="49.2">50R</text>
<text x="90.5" y="54.6">R35</text>
<text x="97.5" y="54.5">50R</text>
<text x="95.2" y="64">A9G</text>
<text x="95.2" y="60.5">U7</text>
<text x="327.7" y="82.9">L2</text>
<text x="367.4" y="79.3">R50</text>
<text x="378.3" y="81">0R</text>
<text x="307.4" y="86.4">R51</text>
<text x="317.5" y="86.4">0R</text>
<text x="327.7" y="86">82nH</text>
<text x="245.2" y="93.3">J2</text>
<text x="57" y="100.4">R36</text>
<text x="64" y="100.4">50R</text>
<text x="245.2" y="96.5">RS232</text>
<text x="57" y="107.5">R37</text>
<text x="64" y="107.4">50R</text>
<text x="379.7" y="105.7">GPRS</text>
<text x="185.7" y="112.8">R38</text>
<text x="192.8" y="112.7">50R</text>
<text x="323.2" y="112.7">GPS</text>
<text x="379.7" y="108.8">U.FL-R-SMT(10)</text>
<text x="326.4" y="116.3">U.FL-R-SMT(10)</text>
<text x="332.1" y="134">R39</text>
<text x="340.1" y="133.9">10K</text>
<text x="363.9" y="132.2">R40</text>
<text x="373.6" y="134">1K</text>
<text x="340.2" y="149.8">PWRKEY</text>
<text x="359.5" y="148.1">SW1</text>
<text x="381" y="147.7">100nF</text>
<text x="381" y="144.6">C21</text>
<text x="218.4" y="158.9">R41</text>
<text x="230.5" y="160.7">VA9</text>
<text x="230.5" y="157.5">LED6</text>
<text x="218.4" y="162.1">1K</text>
<text x="127.4" y="171">R42</text>
<text x="137.9" y="172.8">R44</text>
<text x="148.5" y="170.9">R43</text>
<text x="232.2" y="173.4">LED7</text>
<text x="127.4" y="174.2">50R</text>
<text x="137.9" y="175.9">50R</text>
<text x="148.6" y="174.4">50R</text>
<text x="220.1" y="178">1K</text>
<text x="220.1" y="174.8">R45</text>
<text x="232.2" y="176.6">Network</text>
<text x="220.1" y="188.9">R46</text>
<text x="232.2" y="190.7">GPS</text>
<text x="232.2" y="187.5">LED8</text>
<text x="343.6" y="189.3">SY8089AAAC</text>
<text x="343.6" y="186">U8</text>
<text x="220.1" y="192.1">1K</text>
<text x="375.7" y="207.7">10uF</text>
<text x="375.7" y="204.5">C22</text>
<text x="335.1" y="219.3">L3</text>
<text x="335.1" y="222.8">2.2uH</text>
<text x="352.8" y="227.1">8.2pF</text>
<text x="352.8" y="223.9">C23</text>
<text x="365.5" y="227.1">330K</text>
<text x="365.5" y="223.9">R47</text>
<text x="377.5" y="233.4">22uF</text>
<text x="377.5" y="229.8">C24</text>
<text x="365.5" y="239.8">R48</text>
<text x="365.5" y="243">56K</text>
</g>
<g font-size="3.2" fill="#8d2323">
<text x="244.6" y="100.7">1</text>
<text x="244.6" y="104.2">2</text>
<text x="244.6" y="107.8">3</text>
<text x="244.6" y="111.3">4</text>
</g>
<g font-size="2.1" fill="#a54b4b">
<text x="114" y="61.6" transform="rotate(-90 114 61.6)">54</text>
<text x="117.5" y="61.6" transform="rotate(-90 117.5 61.6)">53</text>
<text x="121" y="61.6" transform="rotate(-90 121 61.6)">52</text>
<text x="124.5" y="61.6" transform="rotate(-90 124.5 61.6)">51</text>
<text x="128.1" y="61.6" transform="rotate(-90 128.1 61.6)">50</text>
<text x="131.6" y="61.6" transform="rotate(-90 131.6 61.6)">49</text>
<text x="135.1" y="61.6" transform="rotate(-90 135.1 61.6)">48</text>
<text x="138.7" y="61.6" transform="rotate(-90 138.7 61.6)">47</text>
<text x="142.2" y="61.6" transform="rotate(-90 142.2 61.6)">46</text>
<text x="145.7" y="61.6" transform="rotate(-90 145.7 61.6)">45</text>
<text x="149.2" y="61.6" transform="rotate(-90 149.2 61.6)">44</text>
<text x="152.8" y="61.6" transform="rotate(-90 152.8 61.6)">43</text>
<text x="156.3" y="61.6" transform="rotate(-90 156.3 61.6)">42</text>
<text x="143.9" y="74.1" transform="rotate(-90 143.9 74.1)">GND</text>
<text x="151" y="74.1" transform="rotate(-90 151 74.1)">GND</text>
<text x="154.5" y="73.3" transform="rotate(-90 154.5 73.3)">VIO</text>
<text x="89.6" y="82.8">1</text>
<text x="115.7" y="82.1" transform="rotate(-90 115.7 82.1)">UART1_TXD</text>
<text x="119.2" y="82.3" transform="rotate(-90 119.2 82.3)">UART1_RXD</text>
<text x="122.7" y="81.9" transform="rotate(-90 122.7 81.9)">UART1_CTS</text>
<text x="126.3" y="81.9" transform="rotate(-90 126.3 81.9)">UART1_RTS</text>
<text x="129.8" y="82.1" transform="rotate(-90 129.8 82.1)">UART2_TXD</text>
<text x="133.3" y="82.3" transform="rotate(-90 133.3 82.3)">UART2_RXD</text>
<text x="136.9" y="81.9" transform="rotate(-90 136.9 81.9)">UART2_CTS</text>
<text x="140.4" y="81.9" transform="rotate(-90 140.4 81.9)">UART2_RTS</text>
<text x="147.4" y="79.1" transform="rotate(-90 147.4 79.1)">GPRS_RF</text>
<text x="158" y="79.4" transform="rotate(-90 158 79.4)">SM0_RST</text>
<text x="178.9" y="82.8">41</text>
<text x="89.6" y="86.4">2</text>
<text x="89.6" y="89.9">3</text>
<text x="98.6" y="84.6">I2C2_SCL</text>
<text x="98.6" y="88.1">I2C2_SDA</text>
<text x="161.2" y="84.6">SM0_CLK</text>
<text x="165.2" y="88.1">VSM0</text>
<text x="178.9" y="89.9">39</text>
<text x="178.9" y="86.4">40</text>
<text x="89.6" y="93.4">4</text>
<text x="98.6" y="95.2">SD_D2</text>
<text x="98.6" y="91.6">SD_D3</text>
<text x="118.8" y="95.2">GND</text>
<text x="131.3" y="93.4">55</text>
<text x="161" y="95.2">HST_RXD</text>
<text x="161.2" y="91.6">SM0_DIO</text>
<text x="178.9" y="93.4">38</text>
<text x="89.6" y="100.5">6</text>
<text x="89.6" y="97">5</text>
<text x="98.6" y="98.7">SD_D1</text>
<text x="161.2" y="98.7">HST_TXD</text>
<text x="178.9" y="97">37</text>
<text x="178.9" y="100.5">36</text>
<text x="89.6" y="107.5">8</text>
<text x="89.6" y="104">7</text>
<text x="98.6" y="105.8">SD_CMD</text>
<text x="98.6" y="102.2">SD_D0</text>
<text x="163.9" y="105.8">USB_N</text>
<text x="164.2" y="102.2">USB_P</text>
<text x="178.9" y="107.5">34</text>
<text x="178.9" y="104">35</text>
<text x="89.6" y="111.1">9</text>
<text x="98.6" y="112.8">PWRKEY</text>
<text x="98.6" y="109.3">SD_CLK</text>
<text x="164.2" y="112.8">MIC_N</text>
<text x="164.5" y="109.3">MIC_P</text>
<text x="178.9" y="111.1">33</text>
<text x="88.3" y="114.6">10</text>
<text x="88.3" y="118.1">11</text>
<text x="98.6" y="116.3">GND</text>
<text x="98.6" y="119.9">VBAT</text>
<text x="124.1" y="116.3">GND</text>
<text x="136.6" y="114.6">56</text>
<text x="166" y="116.3">IO25</text>
<text x="166" y="119.9">IO30</text>
<text x="178.9" y="114.6">32</text>
<text x="178.9" y="118.1">31</text>
<text x="88.3" y="125.2">13</text>
<text x="88.3" y="121.7">12</text>
<text x="98.6" y="123.4">VBAT</text>
<text x="166" y="123.4">IO28</text>
<text x="178.9" y="125.2">29</text>
<text x="178.9" y="121.7">30</text>
<text x="88.3" y="128.7">14</text>
<text x="98.6" y="130.4">SPK_N</text>
<text x="98.6" y="126.9">SPK_P</text>
<text x="162.9" y="130.4">GPS_RF</text>
<text x="166.4" y="126.9">GND</text>
<text x="178.9" y="128.7">28</text>
<text x="115.7" y="143.7" transform="rotate(-90 115.7 143.7)">ADC0</text>
<text x="119.2" y="143.7" transform="rotate(-90 119.2 143.7)">ADC1</text>
<text x="122.7" y="143.7" transform="rotate(-90 122.7 143.7)">VUSB</text>
<text x="126.3" y="143.7" transform="rotate(-90 126.3 143.7)">RESET</text>
<text x="129.8" y="143.7" transform="rotate(-90 129.8 143.7)">LCD_CS</text>
<text x="133.3" y="143.7" transform="rotate(-90 133.3 143.7)">LCD_RST</text>
<text x="136.9" y="143.7" transform="rotate(-90 136.9 143.7)">LCD_DIO</text>
<text x="140.4" y="143.7" transform="rotate(-90 140.4 143.7)">LCD_SDC</text>
<text x="143.9" y="143.7" transform="rotate(-90 143.9 143.7)">LCD_SCK</text>
<text x="147.4" y="143.7" transform="rotate(-90 147.4 143.7)">IO29</text>
<text x="151" y="143.7" transform="rotate(-90 151 143.7)">IO26</text>
<text x="154.5" y="143.7" transform="rotate(-90 154.5 143.7)">IO27</text>
<text x="158" y="143.7" transform="rotate(-90 158 143.7)">GND</text>
<text x="114" y="154" transform="rotate(-90 114 154)">15</text>
<text x="117.5" y="154" transform="rotate(-90 117.5 154)">16</text>
<text x="121" y="154" transform="rotate(-90 121 154)">17</text>
<text x="124.5" y="154" transform="rotate(-90 124.5 154)">18</text>
<text x="128.1" y="154" transform="rotate(-90 128.1 154)">19</text>
<text x="131.6" y="154" transform="rotate(-90 131.6 154)">20</text>
<text x="135.1" y="154" transform="rotate(-90 135.1 154)">21</text>
<text x="138.7" y="154" transform="rotate(-90 138.7 154)">22</text>
<text x="142.2" y="154" transform="rotate(-90 142.2 154)">23</text>
<text x="145.7" y="154" transform="rotate(-90 145.7 154)">24</text>
<text x="149.2" y="154" transform="rotate(-90 149.2 154)">25</text>
<text x="152.8" y="154" transform="rotate(-90 152.8 154)">26</text>
<text x="156.3" y="154" transform="rotate(-90 156.3 154)">27</text>
</g>
</svg>
